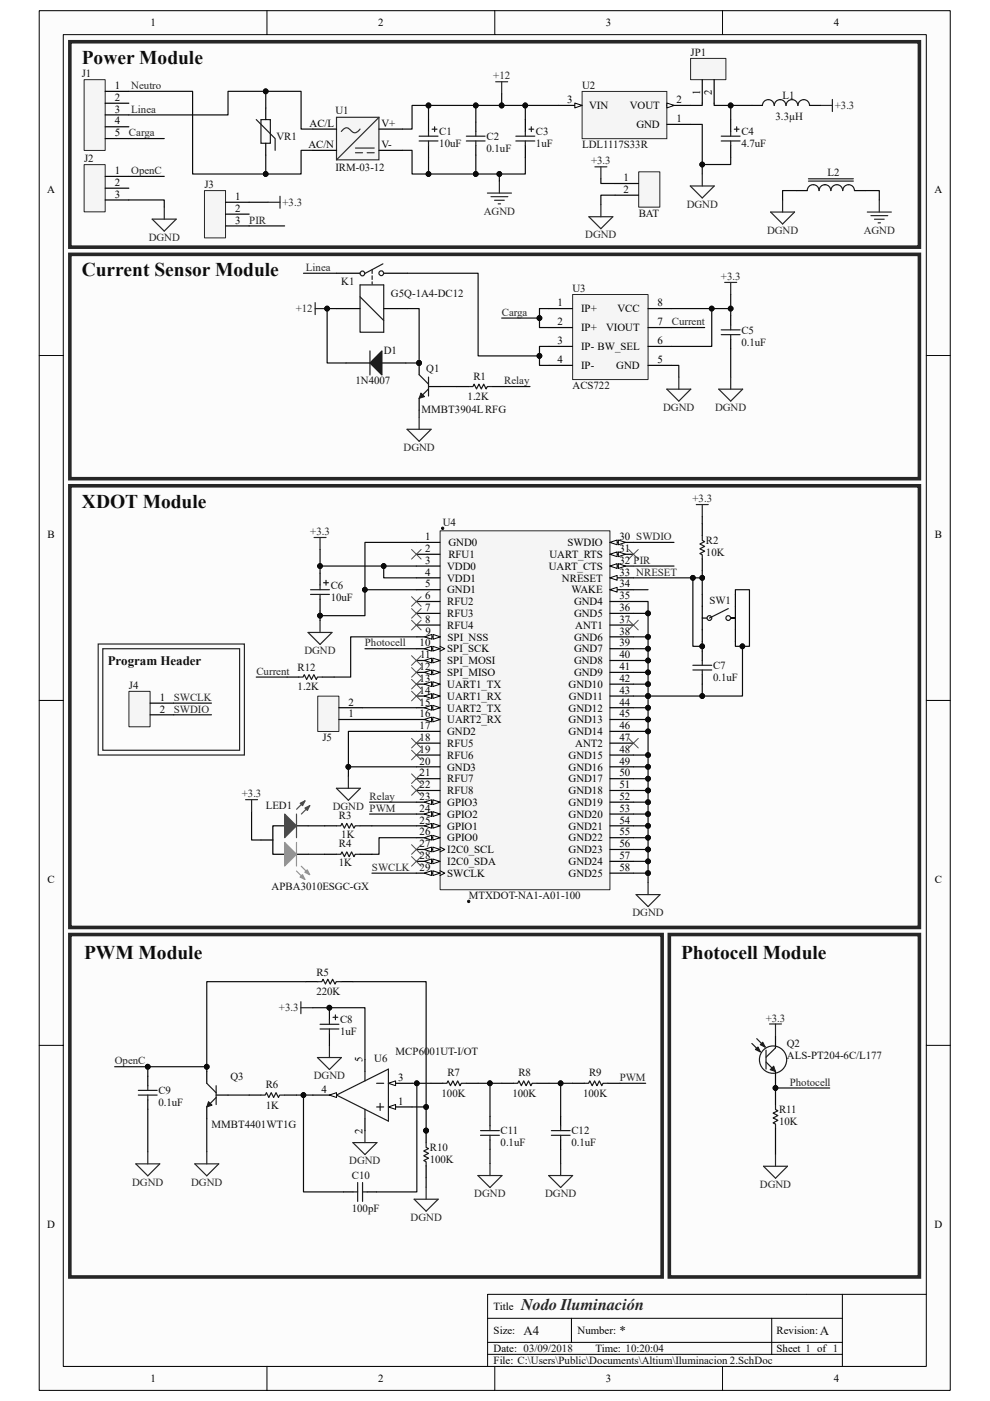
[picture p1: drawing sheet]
<svg xmlns="http://www.w3.org/2000/svg" width="210mm" height="297mm" viewBox="0 0 210 297" stroke-linecap="round" stroke-linejoin="round" font-family="sans-serif">
<path d="M8.3 2.3h193.2v292.5h-193.2z" fill="#fcfcfc"/>
<path d="M8.3 2.3h193.2v292.5h-193.2z" fill="none" stroke="#000" stroke-width=".21"/>
<path d="M13.4 7.4h183.1v282.3h-183.1z" fill="#fcfcfc"/>
<g fill="none" stroke="#000" stroke-width=".21">
<path d="M13.4 7.3h183.1v282.4h-183.1zM56.6 2.2v5.1M104.9 2.2v5.1M153.2 2.2v5.1M8.3 75.4h5.1M196.5 75.4h5.1M8.3 148.5h5.1M196.5 148.5h5.1M8.3 221.6h5.1M196.5 221.6h5.1M103.4 279.5h75.3M121.2 279.5v5.1"/>
<path d="M163.7 279.5v7.6M178.7 274.4v15.3M196.5 274.4h-93.1v15.3M56.6 289.7v5.1M103.4 287.1h75.3M103.4 284.6h75.3M104.9 289.7v5.1M153.2 289.7v5.1"/>
</g>
<path d="M54.4 25.4l4 4v2.5M55.4 25.4h1.9v5h-1.9z" fill="none" stroke="#1c1c1c" stroke-width=".25"/>
<path d="M56.4 22.9v2.5M56.4 30.4v2.5" fill="none" stroke="#000" stroke-width=".25"/>
<path d="M56.4 32.9v4" fill="none" stroke="#0e0e0e" stroke-width=".25"/>
<circle cx="56.3" cy="36.9" r=".51" fill="#0e0e0e" stroke="#0e0e0e" stroke-width=".21"/>
<path d="M71.4 24.9h9v9h-9z" fill-rule="evenodd" fill="#f5f5f5" stroke="#2e2e2e" stroke-width=".25"/>
<path d="M75.4 32.4h1.5M75.4 31.4h4M76.4 27.4a1.17 1.17 0 0 1-1.8 .5l-.2-.3a.95 .95 0 0 0-1.4-.4l-.6 .7M77.9 32.4h1.5M80.4 24.9l-9 9" fill="none" stroke="#2e2e2e" stroke-width=".25"/>
<g fill="none" stroke="#000" stroke-width=".25">
<path d="M66.4 27.4h5M66.4 31.9h5M80.4 27.4h5M80.4 31.9h5M90.9 25.4v2.5M90.9 30.9v2.5M100.9 25.9v2M100.9 30.9v2M111.4 25.4v2.5M111.4 30.9v2.5M155 25.4v2.5M155 30.9v2.5"/>
<path d="M71.4 57.9h5M81.4 57.9h5M71.4 65.4h5M81.4 65.4h5M88.9 77v2.4M88.9 84.5v2.5M90.9 82h2.5"/>
</g>
<g fill="none" stroke="#1c1c1c" stroke-width=".25">
<path d="M88.9 28.9h4M88.9 29.9h4M90.9 27.9v1M90.9 29.9v1M91.7 27.4h1M92.2 26.9v1M98.9 28.9h4M98.9 29.9h4M100.9 27.9v1M100.9 29.9v1M109.4 28.9h4M109.4 29.9h4"/>
<path d="M111.4 27.9v1M111.4 29.9v1M112.2 27.4h1M112.7 26.9v1M153 28.9h4M153 29.9h4M155 27.9v1M155 29.9v1M155.7 27.4h1.1M156.3 26.9v1M78.9 57.2v.8M78.9 58.5v.7"/>
<path d="M78.9 59.8v.5M81.2 55.9l-3.8 2.1M76.4 60.4h5v10h-5zM76.4 62.9l5 5M88.9 79.4l2 2M90.9 79.9v4.1M90.9 82.5l-2 2"/>
<circle cx="76.9" cy="58" r=".5"/>
<circle cx="80.9" cy="57.9" r=".5"/>
</g>
<g fill="none" stroke="#0e0e0e" stroke-width=".25">
<path d="M106.4 19.9v2.5M85.4 31.9h2v5h3.5v-3.5M90.9 25.4v-3h-3.5v5h-2M90.9 22.4h10v3.5M100.9 32.9v4h-10M100.9 22.4h10.5v3M105.9 36.9v1.5M111.4 33.4v3.5h-10.5M111.4 22.4h7M146.5 26.4h2.4v10.5M151.5 21.9v.5h3.5v3M155 33.4v1.5h-6.1"/>
<path d="M155 22.4h4.5"/>
</g>
<g fill="#0e0e0e" stroke="#0e0e0e" stroke-width=".21">
<circle cx="90.9" cy="22.4" r=".51"/>
<circle cx="90.9" cy="36.9" r=".5"/>
<circle cx="100.9" cy="22.4" r=".51"/>
<circle cx="100.9" cy="36.9" r=".51"/>
<circle cx="106.4" cy="22.4" r=".51"/>
<circle cx="111.4" cy="22.4" r=".51"/>
<circle cx="105.9" cy="36.9" r=".5"/>
<circle cx="155" cy="22.4" r=".51"/>
<circle cx="148.9" cy="34.9" r=".5"/>
<circle cx="88.9" cy="77" r=".5"/>
</g>
<path d="M105.1 17.3h2.6M106.4 17.3v2.6M105.9 38.4v2.5M174 22.4h2.6M176.6 21.1v2.5M103.4 40.9h5.1M104.1 41.7h3.6M104.9 42.5h2.1M105.7 43.2h.5" fill="none" stroke="#262626" stroke-width=".25"/>
<path d="M89.3 83.3l.7 .8-1.1 .4z" fill="#1c1c1c"/>
<path d="M89.3 83.3l.7 .8-1.1 .4z" fill="none" stroke="#1c1c1c" stroke-width=".21"/>
<circle cx="88.9" cy="77" r=".5" fill="#0e0e0e" stroke="#0e0e0e" stroke-width=".21"/>
<path d="M73.4 77h5.1M81 77h5.1" fill="none" stroke="#000" stroke-width=".25"/>
<path d="M81 74.4v5.1l-2.5-2.5z" fill="#1c1c1c"/>
<path d="M78.5 74.4v5.1M81 74.4v5.1l-2.5-2.5z" fill="none" stroke="#1c1c1c" stroke-width=".25"/>
<path d="M71.4 65.4h-2v11.6h4M86.4 65.4h2.5v11.6h-2.8M88.9 87v1.5" fill="none" stroke="#0e0e0e" stroke-width=".25"/>
<g fill="#0e0e0e" stroke="#0e0e0e" stroke-width=".21">
<circle cx="88.9" cy="77" r=".5"/>
<circle cx="69.4" cy="65.4" r=".5"/>
</g>
<path d="M66.8 65.4h2.6M66.8 64.2v2.5" fill="none" stroke="#262626" stroke-width=".25"/>
<path d="M121.5 62.5h16v18h-16z" fill="#f5f5f5"/>
<path d="M121.5 62.4h16v18.1h-16z" fill="none" stroke="#262626" stroke-width=".21"/>
<path d="M116.4 73.4h5M116.4 77.5h5M116.4 69.4h5M116.4 65.4h5M137.5 73.4h5M137.5 77.5h5M137.5 69.4h5M137.5 65.4h5M155 66.9v2M155 71.9v2.1" fill="none" stroke="#000" stroke-width=".25"/>
<path d="M27.3 29.4h7.5M64.4 57.9h7M142.5 77.5h1.5v2.4M142.5 69.4h7M151 65.4v8h-8.5M155 62.4v3h-12.5M155 65.4v1.5M155 74v5.9" fill="none" stroke="#0e0e0e" stroke-width=".25"/>
<path d="M153 71h4M153 69.9h4M155 68.9v1M155 71v.9" fill="none" stroke="#1c1c1c" stroke-width=".25"/>
<path d="M146.4 39.4h5.1l-2.6 2.6zM148.9 36.9v2.5M153.7 59.9h2.6M155 59.9v2.5M144 79.9v2.6M155 79.9v2.6M86.3 91h5.1l-2.5 2.6zM88.9 88.5v2.5M141.4 82.5h5.1l-2.5 2.5zM152.4 82.5h5.1l-2.5 2.5z" fill="none" stroke="#262626" stroke-width=".25"/>
<g fill="#0e0e0e" stroke="#0e0e0e" stroke-width=".21">
<circle cx="150.9" cy="65.4" r=".5"/>
<circle cx="155" cy="65.4" r=".5"/>
</g>
<path d="M93.4 112.6h36v76h-36z" fill="#f5f5f5"/>
<path d="M93.3 112.5h36.1v76.1h-36.1z" fill="none" stroke="#262626" stroke-width=".21"/>
<path d="M129.4 122.5h5" fill="none" stroke="#000" stroke-width=".25"/>
<path d="M129.4 122.5l1.5-.5v1z" fill="#fcfcfc"/>
<path d="M129.4 122.5l1.5-.5v1z" fill="none" stroke="#000" stroke-width=".21"/>
<path d="M129.4 125h5" fill="none" stroke="#000" stroke-width=".25"/>
<path d="M129.4 125l1.5-.5v1z" fill="#fcfcfc"/>
<path d="M129.4 125l1.5-.5v1zM93.3 184.6l1 .5-1 .5" fill="none" stroke="#000" stroke-width=".21"/>
<path d="M88.3 185.1h5" fill="none" stroke="#000" stroke-width=".25"/>
<path d="M91.8 184.6l1.5 .5-1.5 .5z" fill="#fcfcfc"/>
<path d="M91.8 184.6l1.5 .5-1.5 .5z" fill="none" stroke="#000" stroke-width=".21"/>
<path d="M90 185.1l1.5-.5v1z" fill="#fcfcfc"/>
<path d="M90 185.1l1.5-.5v1z" fill="none" stroke="#000" stroke-width=".21"/>
<path d="M129.4 115h5" fill="none" stroke="#000" stroke-width=".25"/>
<path d="M129.4 115l1.5-.5v1z" fill="#fcfcfc"/>
<path d="M129.4 115l1.5-.5v1z" fill="none" stroke="#000" stroke-width=".21"/>
<path d="M131.1 114.5l1.6 .5-1.6 .5z" fill="#fcfcfc"/>
<path d="M131.1 114.5l1.6 .5-1.6 .5z" fill="none" stroke="#000" stroke-width=".21"/>
<path d="M88.4 135h5" fill="none" stroke="#000" stroke-width=".25"/>
<path d="M91.9 134.5l1.5 .5-1.5 .5z" fill="#fcfcfc"/>
<path d="M91.9 134.5l1.5 .5-1.5 .5z" fill="none" stroke="#000" stroke-width=".21"/>
<path d="M90.1 135l1.5-.5v1z" fill="#fcfcfc"/>
<path d="M90.1 135l1.5-.5v1zM93.3 137l1 .5-1 .5" fill="none" stroke="#000" stroke-width=".21"/>
<path d="M88.3 137.5h5" fill="none" stroke="#000" stroke-width=".25"/>
<path d="M91.8 137l1.5 .5-1.5 .5z" fill="#fcfcfc"/>
<path d="M91.8 137l1.5 .5-1.5 .5z" fill="none" stroke="#000" stroke-width=".21"/>
<path d="M90 137.5l1.5-.5v1z" fill="#fcfcfc"/>
<path d="M90 137.5l1.5-.5v1z" fill="none" stroke="#000" stroke-width=".21"/>
<path d="M88.3 142.6h5" fill="none" stroke="#000" stroke-width=".25"/>
<path d="M91.8 142l1.5 .6-1.5 .5z" fill="#fcfcfc"/>
<path d="M91.8 142l1.5 .6-1.5 .5z" fill="none" stroke="#000" stroke-width=".21"/>
<path d="M90 142.6l1.5-.6v1.1z" fill="#fcfcfc"/>
<path d="M90 142.6l1.5-.6v1.1z" fill="none" stroke="#000" stroke-width=".21"/>
<path d="M88.3 140h5" fill="none" stroke="#000" stroke-width=".25"/>
<path d="M91.8 139.5l1.5 .5-1.5 .5z" fill="#fcfcfc"/>
<path d="M91.8 139.5l1.5 .5-1.5 .5z" fill="none" stroke="#000" stroke-width=".21"/>
<path d="M90 140l1.5-.5v1z" fill="#fcfcfc"/>
<path d="M90 140l1.5-.5v1z" fill="none" stroke="#000" stroke-width=".21"/>
<path d="M88.3 182.6h5" fill="none" stroke="#000" stroke-width=".25"/>
<path d="M91.8 182.1l1.5 .5-1.5 .5z" fill="#fcfcfc"/>
<path d="M91.8 182.1l1.5 .5-1.5 .5z" fill="none" stroke="#000" stroke-width=".21"/>
<path d="M90 182.6l1.5-.5v1z" fill="#fcfcfc"/>
<path d="M93.3 179.6l1 .5-1 .5M90 182.6l1.5-.5v1z" fill="none" stroke="#000" stroke-width=".21"/>
<path d="M88.3 180.1h5" fill="none" stroke="#000" stroke-width=".25"/>
<path d="M91.8 179.6l1.5 .5-1.5 .5z" fill="#fcfcfc"/>
<path d="M91.8 179.6l1.5 .5-1.5 .5z" fill="none" stroke="#000" stroke-width=".21"/>
<path d="M90 180.1l1.5-.5v1z" fill="#fcfcfc"/>
<path d="M90 180.1l1.5-.5v1z" fill="none" stroke="#000" stroke-width=".21"/>
<path d="M88.3 120h5M129.4 132.5h5M88.3 145.1h5M129.4 157.6h5" fill="none" stroke="#000" stroke-width=".25"/>
<path d="M91.8 144.5l1.5 .6-1.5 .5z" fill="#fcfcfc"/>
<path d="M91.8 144.5l1.5 .6-1.5 .5z" fill="none" stroke="#000" stroke-width=".21"/>
<path d="M90 145.1l1.5-.6v1.1z" fill="#fcfcfc"/>
<path d="M90 145.1l1.5-.6v1.1z" fill="none" stroke="#000" stroke-width=".21"/>
<path d="M88.3 147.6h5" fill="none" stroke="#000" stroke-width=".25"/>
<path d="M91.8 147.1l1.5 .5-1.5 .5z" fill="#fcfcfc"/>
<path d="M91.8 147.1l1.5 .5-1.5 .5z" fill="none" stroke="#000" stroke-width=".21"/>
<path d="M90 147.6l1.5-.5v1z" fill="#fcfcfc"/>
<path d="M90 147.6l1.5-.5v1z" fill="none" stroke="#000" stroke-width=".21"/>
<path d="M88.3 150.1h5" fill="none" stroke="#000" stroke-width=".25"/>
<path d="M91.8 149.5l1.5 .6-1.5 .5z" fill="#fcfcfc"/>
<path d="M91.8 149.5l1.5 .6-1.5 .5z" fill="none" stroke="#000" stroke-width=".21"/>
<path d="M90 150.1l1.5-.6v1.1z" fill="#fcfcfc"/>
<path d="M90 150.1l1.5-.6v1.1z" fill="none" stroke="#000" stroke-width=".21"/>
<path d="M88.3 152.5h5" fill="none" stroke="#000" stroke-width=".25"/>
<path d="M91.8 152l1.5 .5-1.5 .6z" fill="#fcfcfc"/>
<path d="M91.8 152l1.5 .5-1.5 .6z" fill="none" stroke="#000" stroke-width=".21"/>
<path d="M90 152.5l1.5-.5v1.1z" fill="#fcfcfc"/>
<path d="M90 152.5l1.5-.5v1.1z" fill="none" stroke="#000" stroke-width=".21"/>
<path d="M129.4 117.5h5" fill="none" stroke="#000" stroke-width=".25"/>
<path d="M129.4 117.5l1.5-.5v1z" fill="#fcfcfc"/>
<path d="M129.4 117.5l1.5-.5v1z" fill="none" stroke="#000" stroke-width=".21"/>
<path d="M131.1 117l1.6 .5-1.6 .5z" fill="#fcfcfc"/>
<path d="M131.1 117l1.6 .5-1.6 .5z" fill="none" stroke="#000" stroke-width=".21"/>
<path d="M129.4 120h5" fill="none" stroke="#000" stroke-width=".25"/>
<path d="M129.4 120l1.5-.5v1z" fill="#fcfcfc"/>
<path d="M129.4 120l1.5-.5v1z" fill="none" stroke="#000" stroke-width=".21"/>
<path d="M131.1 119.5l1.6 .5-1.6 .5z" fill="#fcfcfc"/>
<path d="M131.1 119.5l1.6 .5-1.6 .5z" fill="none" stroke="#000" stroke-width=".21"/>
<path d="M88.3 177.6h5" fill="none" stroke="#000" stroke-width=".25"/>
<path d="M91.8 177.1l1.5 .5-1.5 .5z" fill="#fcfcfc"/>
<path d="M91.8 177.1l1.5 .5-1.5 .5z" fill="none" stroke="#000" stroke-width=".21"/>
<path d="M90 177.6l1.5-.5v1z" fill="#fcfcfc"/>
<path d="M90 177.6l1.5-.5v1z" fill="none" stroke="#000" stroke-width=".21"/>
<path d="M88.3 175.1h5" fill="none" stroke="#000" stroke-width=".25"/>
<path d="M91.8 174.6l1.5 .5-1.5 .5z" fill="#fcfcfc"/>
<path d="M91.8 174.6l1.5 .5-1.5 .5z" fill="none" stroke="#000" stroke-width=".21"/>
<path d="M90 175.1l1.5-.5v1z" fill="#fcfcfc"/>
<path d="M90 175.1l1.5-.5v1z" fill="none" stroke="#000" stroke-width=".21"/>
<path d="M88.3 172.6h5" fill="none" stroke="#000" stroke-width=".25"/>
<path d="M91.8 172.1l1.5 .5-1.5 .5z" fill="#fcfcfc"/>
<path d="M91.8 172.1l1.5 .5-1.5 .5z" fill="none" stroke="#000" stroke-width=".21"/>
<path d="M90 172.6l1.5-.5v1z" fill="#fcfcfc"/>
<path d="M90 172.6l1.5-.5v1z" fill="none" stroke="#000" stroke-width=".21"/>
<path d="M88.3 170.1h5" fill="none" stroke="#000" stroke-width=".25"/>
<path d="M91.8 169.6l1.5 .5-1.5 .5z" fill="#fcfcfc"/>
<path d="M91.8 169.6l1.5 .5-1.5 .5z" fill="none" stroke="#000" stroke-width=".21"/>
<path d="M90 170.1l1.5-.5v1z" fill="#fcfcfc"/>
<path d="M90 170.1l1.5-.5v1z" fill="none" stroke="#000" stroke-width=".21"/>
<g fill="none" stroke="#000" stroke-width=".25">
<path d="M96.9 82h2.5M104.4 82h2.5M88.3 115h5M88.3 117.5h5M88.3 122.5h5M88.3 125h5M88.3 127.5h5M88.3 130h5M88.3 132.5h5M129.4 127.5h5M129.4 130h5M129.4 135h5"/>
<path d="M129.4 137.5h5M148.9 126v10M148.9 131h1.1M156 126v5h-1h1v5M88.3 155.1h5M88.3 157.6h5M129.4 155.1h5M129.4 140h5M129.4 142.6h5M129.4 145.1h5M129.4 147.6h5M129.4 150.1h5"/>
<path d="M129.4 152.5h5M55.4 178.1h2.5M62.9 175.1h2.5M88.3 160.1h5M88.3 162.6h5M88.3 165.1h5M88.3 167.6h5M129.4 160.1h5M129.4 162.6h5M129.4 165.1h5M129.4 167.6h5M129.4 170.1h5"/>
<path d="M129.4 172.6h5M129.4 175.1h5M129.4 177.6h5M129.4 180.1h5M129.4 182.6h5M129.4 185.1h5"/>
</g>
<g fill="#0e0e0e" stroke="#0e0e0e" stroke-width=".21">
<path d="M93.8 111.8h.3v.4h-.4z" fill-rule="evenodd"/>
<path d="M99.2 190.9h.4l-.1 .4h-.3z" fill-rule="evenodd"/>
<circle cx="137.4" cy="185.1" r=".5"/>
<circle cx="137.4" cy="182.6" r=".5"/>
<circle cx="137.4" cy="180.1" r=".5"/>
<circle cx="137.4" cy="177.6" r=".5"/>
<circle cx="137.4" cy="175.1" r=".5"/>
<circle cx="137.4" cy="172.6" r=".5"/>
<circle cx="137.4" cy="170.1" r=".5"/>
<circle cx="137.4" cy="167.6" r=".5"/>
<circle cx="137.4" cy="165.1" r=".5"/>
<circle cx="137.4" cy="162.6" r=".5"/>
<circle cx="137.4" cy="160.1" r=".5"/>
<circle cx="137.4" cy="155.1" r=".5"/>
<circle cx="137.4" cy="152.5" r=".5"/>
<circle cx="137.4" cy="150.1" r=".51"/>
<circle cx="137.4" cy="147.6" r=".5"/>
<circle cx="137.4" cy="145.1" r=".5"/>
<circle cx="137.4" cy="142.6" r=".5"/>
<circle cx="137.4" cy="140" r=".5"/>
<circle cx="137.4" cy="137.5" r=".5"/>
<circle cx="137.4" cy="135" r=".5"/>
<circle cx="137.4" cy="130" r=".5"/>
<circle cx="77.4" cy="125" r=".5"/>
<circle cx="157.4" cy="137" r=".5"/>
<circle cx="148.9" cy="147.6" r=".5"/>
</g>
<path d="M65.3 134.1h5.1l-2.5 2.5zM67.9 131.6v2.5M71.4 167.1h5l-2.5 2.6zM73.9 164.6v2.5M134.9 189.7h5.1l-2.5 2.5zM137.5 187.1v2.6" fill="none" stroke="#262626" stroke-width=".25"/>
<g fill="none" stroke="#0e0e0e" stroke-width=".25">
<path d="M93.4 82h3.5M88.3 115h-10.9v10M134.4 115h8.6M134.4 137.5h3.1v2.5M134.4 135h3.1v2.5M134.4 130h3.1v5M134.4 127.5h3.1v2.5M157.5 137v10.6h-20v-2.5h-3.1M134.4 155.1h3.1v5M134.4 152.5h3.1v2.6M134.4 150.1h3.1v2.4M134.4 147.6h3.1v2.5"/>
<path d="M134.4 142.6h3.1v2.5M134.4 140h3.1v2.6M78.4 170.1h9.9M88.3 177.6h-7.9v3.5h-1.5M134.4 177.6h3.1v2.5M134.4 175.1h3.1v2.5M134.4 172.6h3.1v2.5M134.4 170.1h3.1v2.5M134.4 167.6h3.1v2.5M134.4 165.1h3.1v2.5M134.4 162.6h3.1v2.5M134.4 160.1h3.1v2.5"/>
<path d="M78.9 185.1h9.4M134.4 180.1h3.1v2.5M134.4 185.1h3.1v2M134.4 182.6h3.1v2.5"/>
</g>
<g fill="none" stroke="#1c1c1c" stroke-width=".25">
<path d="M99.4 82h.9l.3-.6 .5 1.1 .5-1.1 .5 1.1 .5-1.1 .5 1.1 .3-.5h1M154.5 129l-4 2"/>
<circle cx="150.5" cy="131" r=".5"/>
<circle cx="154.5" cy="131" r=".51"/>
</g>
<path d="M64.7 169.8l-1.8 1.8M65.7 170.8l-1.8 1.8" fill="none" stroke="#4c4c4c" stroke-width=".25"/>
<path d="M64.7 171.3l1-.5-.5 1z" fill="#4c4c4c"/>
<path d="M64.7 171.3l1-.5-.5 1z" fill="none" stroke="#4c4c4c" stroke-width=".25"/>
<path d="M63.7 170.3l1-.5-.5 1z" fill="#4c4c4c"/>
<path d="M62.9 172.6v5M63.7 170.3l1-.5-.5 1z" fill="none" stroke="#4c4c4c" stroke-width=".25"/>
<path d="M60.4 175.1h-2.5v6h2.5M62.9 181.1h2.5" fill="none" stroke="#000" stroke-width=".25"/>
<path d="M60.4 178.6l2.5 2.5-2.5 2.5z" fill="#969696"/>
<path d="M60.4 178.6l2.5 2.5-2.5 2.5zM62.9 184.7l1.8 1.8M63.9 183.7l1.8 1.7" fill="none" stroke="#969696" stroke-width=".25"/>
<path d="M63.6 185.9l.6-.5 .5 1.1z" fill="#969696"/>
<path d="M63.6 185.9l.6-.5 .5 1.1z" fill="none" stroke="#969696" stroke-width=".25"/>
<path d="M64.7 184.9l.5-.5 .5 1z" fill="#969696"/>
<path d="M62.9 178.6v5M64.7 184.9l.5-.5 .5 1z" fill="none" stroke="#969696" stroke-width=".25"/>
<path d="M60.4 172.6l2.5 2.5-2.5 2.5z" fill="#4c4c4c"/>
<path d="M60.4 172.6l2.5 2.5-2.5 2.5z" fill="none" stroke="#4c4c4c" stroke-width=".25"/>
<path d="M81.4 120h-13.5v1.5M88.3 125h-10.9v5.5h-9.5v-1M88.3 120h-6.9v2.5h6.9M53.4 172.1v6h2M65.4 175.1h3.5M78.9 175.1h9.4M65.4 181.1h3.5" fill="none" stroke="#0e0e0e" stroke-width=".25"/>
<g fill="#0e0e0e" stroke="#0e0e0e" stroke-width=".21">
<circle cx="81.4" cy="120" r=".5"/>
<circle cx="67.9" cy="120" r=".5"/>
<circle cx="67.9" cy="130.5" r=".51"/>
<circle cx="77.4" cy="125" r=".5"/>
</g>
<path d="M67.9 121.5v2.5M67.9 127v2.5M164.5 219.7v2.5M164.5 227.2v2.5" fill="none" stroke="#000" stroke-width=".25"/>
<path d="M65.9 125h4M65.9 126h4M67.9 124v1M67.9 126v1M68.6 123.5h1.1M69.2 123v1.1M162.5 225.2l2 2M162.5 222.7v4M164.5 222.2l-2 2" fill="none" stroke="#1c1c1c" stroke-width=".25"/>
<path d="M163.3 226.8l.8-.8 .4 1.2z" fill="#1c1c1c"/>
<path d="M163.3 226.8l.8-.8 .4 1.2z" fill="none" stroke="#1c1c1c" stroke-width=".21"/>
<path d="M159.5 221.2l1.8 1.8M160.5 220.2l1.8 1.8" fill="none" stroke="#1c1c1c" stroke-width=".25"/>
<path d="M160.2 222.5l.6-.5 .5 1z" fill="#1c1c1c"/>
<path d="M160.2 222.5l.6-.5 .5 1z" fill="none" stroke="#1c1c1c" stroke-width=".25"/>
<path d="M161.3 221.5l.5-.5 .5 1z" fill="#1c1c1c"/>
<g fill="none" stroke="#1c1c1c" stroke-width=".25">
<path d="M67.9 217.2h4M67.9 218.2h4M69.9 216.2v1M69.9 218.2v1M70.6 215.7h1M71.1 215.2v1M43.9 229.7l1.9 2M45.8 232.7l-1.9 2M45.8 230.2v4M55.4 232.2h.9l.2-.5 .5 1 .5-1 .5 1 .5-1 .6 1 .2-.5h1M93.9 229.7h.9l.2-.5 .5 1 .6-1 .5 1 .5-1 .5 1 .2-.5h1M101.9 239.7h4"/>
<path d="M103.9 238.7v1M108.9 229.7h.9l.3-.5 .5 1 .5-1 .5 1 .5-1 .5 1 .3-.5h1M116.9 239.7h4M118.9 238.7v1M123.9 229.7h.9l.3-.5 .5 1 .5-1 .5 1 .5-1 .5 1 .3-.5h1M161.3 221.5l.5-.5 .5 1zM74.9 252.7h1M75.9 250.7v4M76.9 250.7v4M76.9 252.7h1M90.4 242.3v1l.5 .2-1 .5 1 .5-1 .5 1 .6-1 .5 .5 .2v.9M101.9 240.7h4"/>
<path d="M103.9 240.7v1M116.9 240.7h4M118.9 240.7v1"/>
<circle cx="164" cy="224.7" r="2.89"/>
</g>
<g fill="none" stroke="#262626" stroke-width=".25">
<path d="M63.8 212.4v2.5M63.8 213.7h2.6M163.2 217.1h2.6M164.5 217.1v2.6M67.3 224.2h5.1l-2.5 2.6zM69.9 221.7v2.5M77.4 239.7v2.6M74.8 242.3h5.1l-2.5 2.5zM87.8 254.3h5.1l-2.5 2.5zM90.4 251.7v2.6M101.4 249.2h5.1l-2.6 2.6zM103.9 246.7v2.5"/>
<path d="M116.4 249.2h5.1l-2.6 2.6zM118.9 246.7v2.5"/>
</g>
<g fill="none" stroke="#000" stroke-width=".25">
<path d="M69.9 213.7v2.5M69.9 219.2v2.5M43.9 227.2v2.5M43.9 234.7v2.5M45.8 232.2h2.6M52.9 232.2h2.5M60.4 232.2h2.5M90.4 239.7v2.6M91.4 229.7h2.6M98.8 229.7h2.6M103.9 236.7v2M106.4 229.7h2.5"/>
<path d="M113.9 229.7h2.5M118.9 236.7v2M121.4 229.7h2.6M128.9 229.7h2.6M72.9 252.7h2M77.9 252.7h2M90.4 247.2v2.5M103.9 241.7v2M118.9 241.7v2"/>
</g>
<g fill="#0e0e0e" stroke="#0e0e0e" stroke-width=".21">
<circle cx="90.4" cy="239.7" r=".5"/>
<circle cx="103.9" cy="229.7" r=".5"/>
<circle cx="118.9" cy="229.7" r=".5"/>
<circle cx="64.4" cy="232.2" r=".5"/>
<circle cx="69.9" cy="213.7" r=".5"/>
</g>
<path d="M66.4 213.7h11v11M62.9 232.2h3.5M64.4 232.2v20.5h8.5M101.4 229.7h5M103.9 229.7v7M116.4 229.7h5M118.9 229.7v7M90.4 249.7v2M103.9 243.7v3M118.9 243.7v3" fill="none" stroke="#0e0e0e" stroke-width=".25"/>
<path d="M44.2 233.6l.8 .7-1.1 .4z" fill="#1c1c1c"/>
<path d="M44.2 233.6l.8 .7-1.1 .4z" fill="none" stroke="#1c1c1c" stroke-width=".21"/>
<g fill="none" stroke="#262626" stroke-width=".25">
<path d="M32.3 46.5h5.1l-2.6 2.5zM34.8 43.9v2.6M56.9 42.9h2.5M59.4 41.6v2.6M163.4 45h5.1l-2.5 2.5zM166 42.4v2.6M184 45h5.1M184.7 45.7h3.6M185.5 46.5h2M186.2 47.2h.6M186.5 42.4v2.6M66.6 114h2.6"/>
<path d="M67.9 114v2.5M147.7 107h2.5M148.9 107v2.5M52.1 169.5h2.5M53.4 169.5v2.6M28.8 246.8h5.1l-2.6 2.5zM31.3 244.2v2.6M41.3 246.8h5.1l-2.5 2.5zM43.9 244.2v2.6M161.9 247.3h5.1l-2.5 2.5zM164.5 244.7v2.6"/>
</g>
<g fill="none" stroke="#0e0e0e" stroke-width=".25">
<path d="M27.3 37.4h7.5M27.3 42.4h7.5v1.5M52.9 42.9h4M52.9 47.9h7.5M86.4 57.9h15v17.6h13M169 40.4h-3v2M183.5 40.4h3v2M106.4 67.4h8M116.4 65.4h-2v4h2M106.9 82h5.5M67.9 116.5v3.5M148.9 109.5v1.5"/>
<path d="M67.9 130.5v1.1M77.4 137.5h10.9M134.4 122.5h14.5M134.4 125h3.1M147 122.5v14.5h1.9M148.9 121v5M148.9 136v2M156 126v-1h3v12h-3v-1M88.3 155.1h-14.4v9.5M148.9 145.1v2.5M73.9 162.6h14.4M78.4 172.6h9.9"/>
<path d="M64.9 208.1h-21v19.1M74.9 208.1h15.5v32.1M24.3 226.2h7M31.3 235.2v9M43.9 226.2h-12.6v2M43.9 237.2v7M48.4 232.2h4.5M131.5 229.7h5.4M164.5 229.7v2M164.5 230.7h11.5M164.5 241.7v3"/>
</g>
<g fill="none" stroke="#000" stroke-width=".25">
<path d="M159.5 22.4h2.2M171.7 22.4h2.3M169 40.4h2.2M181.3 40.4h2.2M148.9 111v2.6M148.9 118.5v2.5M148.9 138v2M148.9 143v2.1M68.9 175.1h2.5M76.4 175.1h2.5M68.9 181.1h2.5M76.4 181.1h2.5"/>
<path d="M64.9 208.1h2.5M72.3 208.1h2.6M31.3 228.2v2M31.3 233.2v2M164.5 231.7v2.5M164.5 239.1v2.6"/>
</g>
<g fill="none" stroke="#1c1c1c" stroke-width=".25">
<path d="M161.7 22.4a1.25 1.25 0 0 1 1.3-1.3 1.25 1.25 0 0 1 1.2 1.3 1.26 1.26 0 0 1 1.3-1.3 1.24 1.24 0 0 1 1.2 1.3 1.26 1.26 0 0 1 1.3-1.3 1.26 1.26 0 0 1 1.2 1.3M169.2 22.4a1.23 1.23 0 0 1 1.3-1.3 1.23 1.23 0 0 1 1.2 1.3M171.5 38.4h9.5M171.5 37.9h9.5M176.2 40.4a1.24 1.24 0 0 0-1.2-1.2 1.27 1.27 0 0 0-1.3 1.2 1.25 1.25 0 0 0-1.2-1.2 1.25 1.25 0 0 0-1.3 1.2M181.2 40.4a1.25 1.25 0 0 0-1.2-1.2 1.25 1.25 0 0 0-1.3 1.2 1.25 1.25 0 0 0-1.2-1.2 1.25 1.25 0 0 0-1.3 1.2M148.9 113.6v1l.6 .2-1.1 .5 1.1 .5-1.1 .6 1.1 .5-1.1 .5 .5 .2v.9M147 142h4M147 141.1h4M148.9 140v1.1M148.9 142v1M71.4 175.1h.9l.2-.5 .5 1 .6-1 .5 1 .5-1 .5 1 .2-.5h1"/>
<path d="M71.4 181.1h.9l.2-.5 .5 1 .6-1 .5 1 .5-1 .5 1 .2-.5h1M67.4 208.1h.9l.2-.5 .5 1 .5-1 .5 1 .5-1 .6 1 .2-.5h1M29.3 231.2h4M29.3 232.2h4M31.3 230.2v1M31.3 232.2v1M164.5 234.2v1l.5 .3-1 .5 1 .5-1 .5 1 .5-1 .6 .5 .2v.9"/>
</g>
<g fill="#0e0e0e" stroke="#0e0e0e" stroke-width=".21">
<circle cx="43.8" cy="226.2" r=".51"/>
<circle cx="90.4" cy="234.7" r=".5"/>
<circle cx="90.4" cy="239.7" r=".5"/>
<circle cx="164.5" cy="230.7" r=".5"/>
<circle cx="31.3" cy="226.2" r=".51"/>
<circle cx="67.9" cy="120" r=".5"/>
<circle cx="67.9" cy="130.5" r=".51"/>
<circle cx="148.9" cy="137" r=".5"/>
<circle cx="148.9" cy="147.6" r=".5"/>
<circle cx="146.9" cy="122.5" r=".5"/>
<circle cx="157.4" cy="137" r=".5"/>
<circle cx="73.9" cy="162.6" r=".5"/>
<circle cx="114.4" cy="67.4" r=".5"/>
<circle cx="114.4" cy="75.5" r=".51"/>
<circle cx="148.9" cy="122.5" r=".5"/>
</g>
<g fill="none" stroke="#4c4c4c" stroke-width=".21">
<path d="M87.3 116.5l2 2M89.3 116.5l-2 2M133.3 116.5l2.1 2M135.4 116.5l-2.1 2M87.3 126.5l2 2M87.3 129l2 2.1M87.3 131.5l2 2.1M87.3 139l2 2.1M89.3 126.5l-2 2M89.3 129l-2 2.1M89.3 131.5l-2 2.1M89.3 139l-2 2.1"/>
<path d="M87.3 156.5l2 2.1M87.3 159.1l2 2M87.3 141.5l2 2.1M87.3 144l2 2.1M87.3 146.6l2 2M89.3 156.5l-2 2.1M89.3 159.1l-2 2M89.3 141.5l-2 2.1M89.3 144l-2 2.1M89.3 146.6l-2 2M87.3 164.1l2 2M87.3 166.6l2 2"/>
<path d="M87.3 179.1l2 2M89.3 164.1l-2 2M89.3 166.6l-2 2M89.3 179.1l-2 2M87.3 181.6l2 2M89.3 181.6l-2 2"/>
</g>
<path d="M14.8 8.8h180.2v43.6h-180.2zM14.8 53.9h180.2v47.6h-180.2zM14.8 103h180.2v93.6h-180.2zM14.8 198.1h125.6v72.6h-125.6zM142 198.1h53v72.6h-53z" fill="none" stroke="#262626" stroke-width=".76"/>
<path d="M27.4 146.6h4.4v7.5h-4.4z" fill="#f5f5f5"/>
<path d="M27.3 146.6h4.5v7.5h-4.5z" fill="none" stroke="#262626" stroke-width=".21"/>
<path d="M31.8 149.1h5M31.8 151.6h5" fill="none" stroke="#000" stroke-width=".25"/>
<path d="M36.8 149.1h8.1M36.8 151.6h8.1" fill="none" stroke="#0e0e0e" stroke-width=".25"/>
<path d="M20.8 136.5h31v23.6h-31zM21.8 137.5h29v21.6h-29z" fill="none" stroke="#262626" stroke-width=".25"/>
<path d="M133.3 131.5l2.1 2.1M135.4 131.5l-2.1 2.1M133.3 156.5l2.1 2.1M135.4 156.5l-2.1 2.1" fill="none" stroke="#4c4c4c" stroke-width=".21"/>
<path d="M123.5 19.4h17.9v10h-17.9z" fill="#f5f5f5"/>
<path d="M123.5 19.4h17.9v10h-17.9z" fill="none" stroke="#262626" stroke-width=".21"/>
<path d="M118.4 22.4h5" fill="none" stroke="#000" stroke-width=".25"/>
<path d="M121.9 21.8l1.5 .6-1.5 .5z" fill="#fcfcfc"/>
<path d="M121.9 21.8l1.5 .6-1.5 .5z" fill="none" stroke="#000" stroke-width=".21"/>
<path d="M141.5 26.4h5M141.5 22.4h5" fill="none" stroke="#000" stroke-width=".25"/>
<path d="M141.5 21.8l1.5 .6-1.5 .5z" fill="#fcfcfc"/>
<path d="M141.5 21.8l1.5 .6-1.5 .5z" fill="none" stroke="#000" stroke-width=".21"/>
<path d="M17.9 16.9h4.4v15h-4.4z" fill="#f5f5f5"/>
<path d="M17.8 16.9h4.5v15h-4.5z" fill="none" stroke="#262626" stroke-width=".21"/>
<path d="M22.3 19.4h5M22.3 21.9h5M22.3 24.4h5M22.3 26.9h5M22.3 29.4h5" fill="none" stroke="#000" stroke-width=".25"/>
<path d="M17.9 34.9h4.4v10h-4.4z" fill="#f5f5f5"/>
<path d="M17.8 34.9h4.5v10h-4.5z" fill="none" stroke="#262626" stroke-width=".21"/>
<path d="M22.3 37.4h5M22.3 39.9h5M22.3 42.4h5" fill="none" stroke="#000" stroke-width=".25"/>
<path d="M43.4 40.4h4.4v10h-4.4z" fill="#f5f5f5"/>
<path d="M43.4 40.4h4.4v10h-4.4z" fill="none" stroke="#262626" stroke-width=".21"/>
<path d="M47.9 42.9h5M47.9 45.4h5M47.9 47.9h5" fill="none" stroke="#000" stroke-width=".25"/>
<path d="M146.5 12.4h7.5v4.5h-7.5z" fill="#f5f5f5"/>
<path d="M146.5 12.4h7.5v4.5h-7.5z" fill="none" stroke="#262626" stroke-width=".21"/>
<path d="M148.9 16.9v5M151.5 16.9v5" fill="none" stroke="#000" stroke-width=".25"/>
<path d="M148.9 21.9v.5h-2.4" fill="none" stroke="#0e0e0e" stroke-width=".25"/>
<path d="M135.5 36.4h4.5v7.5h-4.5z" fill="#f5f5f5"/>
<path d="M135.5 36.4h4.5v7.5h-4.5z" fill="none" stroke="#262626" stroke-width=".21"/>
<path d="M130.5 38.9h4.9M130.5 41.4h4.9M77.4 224.7v2.5M82.4 234.7h5" fill="none" stroke="#000" stroke-width=".25"/>
<path d="M126.2 35.4h2.5M127.4 35.4v2.5M124.9 46h5.1l-2.6 2.5zM127.4 43.4v2.6" fill="none" stroke="#262626" stroke-width=".25"/>
<path d="M127.4 37.9v1h3.1M130.5 41.4h-3.1v2M134.5 120h8.5" fill="none" stroke="#0e0e0e" stroke-width=".25"/>
<path d="M82.4 234.7l1.5-.5v1z" fill="#fcfcfc"/>
<path d="M82.4 234.7l1.5-.5v1z" fill="none" stroke="#000" stroke-width=".21"/>
<path d="M82.4 229.7h5" fill="none" stroke="#000" stroke-width=".25"/>
<path d="M82.4 229.7l1.5-.5v1z" fill="#fcfcfc"/>
<path d="M82.4 229.7l1.5-.5v1z" fill="none" stroke="#000" stroke-width=".21"/>
<path d="M66.4 232.2h5M77.4 237.2v2.5" fill="none" stroke="#000" stroke-width=".25"/>
<path d="M69.9 232.2l1.5-.5v1z" fill="#fcfcfc"/>
<path d="M69.8 232.2l1.6-.5v1z" fill="none" stroke="#000" stroke-width=".21"/>
<path d="M63.4 143.6h.9l.2-.6 .5 1.1 .6-1.1 .5 1.1 .5-1.1 .5 1.1 .2-.5h1M71.4 232.2l11-5.5v11zM77.4 227.2v2M77.4 235.2v2M79.9 229.7h1.5M79.9 234.7h1.5M80.6 233.9v1.5" fill="none" stroke="#1c1c1c" stroke-width=".25"/>
<path d="M27.3 19.4h13.6v17.5h23v-5h2.5M56.4 19.4h-8v5h-21.1M56.4 22.9v-3.5h7.5v8h2.5M88.4 135h-14v8.6h-3.5M54.4 143.6h6.5M87.4 234.7h3M87.4 229.7h1M91.4 229.7h-3v23h-8.5" fill="none" stroke="#0e0e0e" stroke-width=".25"/>
<g fill="#0e0e0e" stroke="#0e0e0e" stroke-width=".21">
<circle cx="88.4" cy="229.7" r=".5"/>
<circle cx="56.3" cy="19.4" r=".51"/>
<circle cx="56.3" cy="36.9" r=".51"/>
<circle cx="90.4" cy="234.7" r=".5"/>
</g>
<path d="M60.9 143.6h2.5M68.3 143.6h2.6" fill="none" stroke="#000" stroke-width=".25"/>
<path d="M67.4 147.6h4.5v7.5h-4.5z" fill="#f5f5f5"/>
<path d="M67.4 147.6h4.5v7.5h-4.5z" fill="none" stroke="#262626" stroke-width=".21"/>
<path d="M71.9 152.5h5M71.9 150.1h5" fill="none" stroke="#000" stroke-width=".25"/>
<path d="M116.4 73.4h-2v4.1h2M76.9 152.5h11.4M76.9 150.1h11.4" fill="none" stroke="#0e0e0e" stroke-width=".25"/>
<circle cx="114.4" cy="75.5" r=".51" fill="#0e0e0e" stroke="#0e0e0e" stroke-width=".21"/>
<g font-size="4.1" fill="#0e0e0e">
<text x="17.3" y="13.5">Power Module</text>
<text x="17.3" y="58.5">Current Sensor Module</text>
<text x="17.3" y="107.6">XDOT Module</text>
<text x="17.8" y="203.3">PWM Module</text>
<text x="144.5" y="203.3">Photocell Module</text>
</g>
<text font-size="3.5" fill="#262626" x="110.5" y="277.8">Nodo Iluminación</text>
<g font-size="2.8" fill="#0e0e0e">
<text x="22.8" y="141">Program Header</text>
<text x="111" y="283">A4</text>
<text x="131.4" y="283">*</text>
<text x="173.9" y="283">A</text>
</g>
<g font-size="2.3">
<text x="31.9" y="5.6">1</text>
<text x="80.2" y="5.6">2</text>
<text x="128.5" y="5.6">3</text>
<text x="176.8" y="5.6">4</text>
<text x="24.4" y="18.9">1</text>
<text x="24.4" y="21.4">2</text>
<text x="24.4" y="23.9">3</text>
<text x="120.3" y="21.9">3</text>
<text x="124.9" y="23.2">VIN</text>
<text x="133.6" y="23.2">VOUT</text>
<text x="143.5" y="21.9">2</text>
<text x="148.5" y="20.1" transform="rotate(-90 148.5 20.1)">1</text>
<text x="151" y="20.1" transform="rotate(-90 151 20.1)">2</text>
<text x="24.4" y="26.4">4</text>
<text x="24.4" y="28.9">5</text>
<text x="65.7" y="26.9">AC/L</text>
<text x="80.9" y="26.9">V+</text>
<text x="135" y="27.2">GND</text>
<text x="143.5" y="25.9">1</text>
<text x="65.4" y="31.4">AC/N</text>
<text x="80.9" y="31.4">V-</text>
<text x="10" y="40.9">A</text>
<text x="24.4" y="36.9">1</text>
<text x="24.4" y="39.4">2</text>
<text x="24.4" y="41.9">3</text>
<text x="132.3" y="38.4">1</text>
<text x="132.3" y="40.9">2</text>
<text x="198.2" y="40.9">A</text>
<text x="49.9" y="42.4">1</text>
<text x="49.9" y="44.9">2</text>
<text x="49.9" y="47.4">3</text>
<text x="118.3" y="64.9">1</text>
<text x="139.5" y="64.9">8</text>
<text x="118.3" y="69">2</text>
<text x="123.2" y="66.2">IP+</text>
<text x="123.2" y="70.2">IP+</text>
<text x="128.5" y="70.2">VIOUT</text>
<text x="131" y="66.2">VCC</text>
<text x="139.5" y="69">7</text>
<text x="118.3" y="73">3</text>
<text x="118.3" y="77">4</text>
<text x="123.2" y="74.2">IP- BW_SEL</text>
<text x="139.5" y="77">5</text>
<text x="139.5" y="73">6</text>
<text x="123.2" y="78.2">IP-</text>
<text x="130.7" y="78.2">GND</text>
<text x="10.1" y="114">B</text>
<text x="90.1" y="119.5">3</text>
<text x="90.1" y="114.5">1</text>
<text x="90.1" y="117">2</text>
<text x="95.1" y="115.8">GND0</text>
<text x="95.1" y="118.3">RFU1</text>
<text x="116.5" y="118.3">UART_RTS</text>
<text x="120.3" y="115.8">SWDIO</text>
<text x="131.4" y="117">31</text>
<text x="131.4" y="114.5">30 SWDIO</text>
<text x="131.4" y="119.5">32 PIR</text>
<text x="198.3" y="114">B</text>
<text x="90.1" y="122">4</text>
<text x="90.1" y="124.5">5</text>
<text x="94.8" y="120.8">VDD0</text>
<text x="94.8" y="123.3">VDD1</text>
<text x="94.8" y="125.8">GND1</text>
<text x="116.4" y="120.8">UART_CTS</text>
<text x="119.2" y="123.3">NRESET</text>
<text x="121.2" y="125.8">WAKE</text>
<text x="131.4" y="124.5">34</text>
<text x="131.4" y="122">33 NRESET</text>
<text x="90.1" y="127">6</text>
<text x="90.1" y="129.5">7</text>
<text x="94.8" y="128.3">RFU2</text>
<text x="94.8" y="130.8">RFU3</text>
<text x="121.8" y="130.8">GND5</text>
<text x="121.8" y="128.3">GND4</text>
<text x="131.4" y="129.5">36</text>
<text x="131.4" y="127">35</text>
<text x="89" y="137.1">10</text>
<text x="90.1" y="132.1">8</text>
<text x="90.2" y="134.6">9</text>
<text x="94.8" y="133.3">RFU4</text>
<text x="94.9" y="135.8">SPI_NSS</text>
<text x="121.8" y="135.8">GND6</text>
<text x="122" y="133.3">ANT1</text>
<text x="131.4" y="134.6">38</text>
<text x="131.4" y="137.1">39</text>
<text x="131.4" y="132.1">37</text>
<text x="89" y="142.1">12</text>
<text x="89.1" y="139.6">11</text>
<text x="94.8" y="138.3">SPI_SCK</text>
<text x="94.8" y="143.3">SPI_MISO</text>
<text x="94.8" y="140.8">SPI_MOSI</text>
<text x="121.8" y="138.3">GND7</text>
<text x="121.8" y="140.8">GND8</text>
<text x="121.8" y="143.3">GND9</text>
<text x="131.4" y="139.6">40</text>
<text x="131.4" y="142.1">41</text>
<text x="33.9" y="148.6">1</text>
<text x="73.9" y="149.6">2</text>
<text x="89" y="144.6">13</text>
<text x="89" y="147.1">14</text>
<text x="89" y="149.6">15</text>
<text x="94.8" y="145.8">UART1_TX</text>
<text x="94.8" y="148.3">UART1_RX</text>
<text x="120.6" y="145.8">GND10</text>
<text x="120.7" y="148.3">GND11</text>
<text x="131.4" y="144.6">42</text>
<text x="131.4" y="149.6">44</text>
<text x="131.4" y="147.1">43</text>
<text x="33.9" y="151.1">2</text>
<text x="73.9" y="152.1">1</text>
<text x="89" y="152.1">16</text>
<text x="89" y="154.6">17</text>
<text x="94.8" y="150.9">UART2_TX</text>
<text x="94.8" y="153.4">UART2_RX</text>
<text x="94.8" y="155.9">GND2</text>
<text x="120.6" y="150.9">GND12</text>
<text x="120.6" y="153.4">GND13</text>
<text x="120.6" y="155.9">GND14</text>
<text x="131.4" y="152.1">45</text>
<text x="131.4" y="154.6">46</text>
<text x="89" y="157.1">18</text>
<text x="89" y="159.6">19</text>
<text x="94.8" y="158.3">RFU5</text>
<text x="94.8" y="160.9">RFU6</text>
<text x="120.6" y="160.9">GND15</text>
<text x="122" y="158.3">ANT2</text>
<text x="131.4" y="159.6">48</text>
<text x="131.4" y="157.1">47</text>
<text x="89" y="162.1">20</text>
<text x="89" y="164.6">21</text>
<text x="89" y="167.1">22</text>
<text x="94.8" y="163.4">GND3</text>
<text x="94.8" y="165.9">RFU7</text>
<text x="120.6" y="163.4">GND16</text>
<text x="120.6" y="165.9">GND17</text>
<text x="131.4" y="162.1">49</text>
<text x="131.4" y="164.6">50</text>
<text x="131.4" y="167.1">51</text>
<text x="89" y="172.1">24</text>
<text x="89" y="169.6">23</text>
<text x="94.8" y="173.4">GPIO2</text>
<text x="94.8" y="170.9">GPIO3</text>
<text x="94.8" y="168.4">RFU8</text>
<text x="120.6" y="168.4">GND18</text>
<text x="120.6" y="170.9">GND19</text>
<text x="120.6" y="173.4">GND20</text>
<text x="131.4" y="169.6">52</text>
<text x="131.4" y="172.1">53</text>
<text x="89" y="179.6">27</text>
<text x="89" y="177.1">26</text>
<text x="89" y="174.6">25</text>
<text x="94.8" y="178.4">GPIO0</text>
<text x="94.8" y="175.9">GPIO1</text>
<text x="120.6" y="175.9">GND21</text>
<text x="120.6" y="178.4">GND22</text>
<text x="131.4" y="174.6">54</text>
<text x="131.4" y="177.1">55</text>
<text x="131.4" y="179.6">56</text>
<text x="89" y="184.6">29</text>
<text x="89" y="182.1">28</text>
<text x="94.8" y="185.9">SWCLK</text>
<text x="94.8" y="183.4">I2C0_SDA</text>
<text x="94.8" y="180.9">I2C0_SCL</text>
<text x="120.6" y="180.9">GND23</text>
<text x="120.6" y="183.4">GND24</text>
<text x="120.6" y="185.9">GND25</text>
<text x="131.4" y="182.1">57</text>
<text x="131.4" y="184.6">58</text>
<text x="10.1" y="187.1">C</text>
<text x="198.3" y="187.1">C</text>
<text x="76.9" y="225.1" transform="rotate(-90 76.9 225.1)">5</text>
<text x="68.2" y="231.7">4</text>
<text x="84.4" y="229.2">3</text>
<text x="84.4" y="234.2">1</text>
<text x="76.9" y="240.4" transform="rotate(-90 76.9 240.4)">2</text>
<text x="10" y="260.3">D</text>
<text x="198.2" y="260.3">D</text>
<text x="104.7" y="277.7">Title</text>
<text x="104.7" y="282.9">Size:</text>
<text x="104.7" y="286.7">Date: 03/09/2018</text>
<text x="122.5" y="282.9">Number:</text>
<text x="126.3" y="286.7">Time: 10:20:04</text>
<text x="164.7" y="282.9">Revision:</text>
<text x="164.7" y="286.7">Sheet 1 of 1</text>
<text x="31.9" y="293">1</text>
<text x="80.2" y="293">2</text>
<text x="104.7" y="289.2">File: C:\Users\Public\Documents\Altium\Iluminacion 2.SchDoc</text>
<text x="128.5" y="293">3</text>
<text x="176.8" y="293">4</text>
</g>
<g font-size="2.3" fill="#0e0e0e">
<text x="146.5" y="11.9">JP1</text>
<text x="17.3" y="16.4">J1</text>
<text x="123.4" y="18.9">U2</text>
<text x="166" y="20.9">L1</text>
<text x="58.6" y="29.7">VR1</text>
<text x="71.1" y="24.1">U1</text>
<text x="93.2" y="28.7">C1</text>
<text x="103.2" y="29.7">C2</text>
<text x="113.7" y="28.7">C3</text>
<text x="157.2" y="28.7">C4</text>
<text x="164.5" y="25.4">3.3µH</text>
<text x="17.8" y="34.4">J2</text>
<text x="93.2" y="31.2">10uF</text>
<text x="103.2" y="32.2">0.1uF</text>
<text x="113.7" y="31.2">1uF</text>
<text x="123.4" y="31.4">LDL1117S33R</text>
<text x="157.2" y="31.2">4.7uF</text>
<text x="43.3" y="39.9">J3</text>
<text x="71.1" y="36.2">IRM-03-12</text>
<text x="175.5" y="37.4">L2</text>
<text x="135.5" y="46">BAT</text>
<text x="72.4" y="60.5">K1</text>
<text x="82.9" y="62.9">G5Q-1A4-DC12</text>
<text x="121.4" y="61.9">U3</text>
<text x="157.2" y="70.7">C5</text>
<text x="81.4" y="75">D1</text>
<text x="157.2" y="73.3">0.1uF</text>
<text x="75.4" y="81.5">1N4007</text>
<text x="90.4" y="79">Q1</text>
<text x="100.4" y="80.5">R1</text>
<text x="121.4" y="82.5">ACS722</text>
<text x="89.4" y="87.5">MMBT3904L RFG</text>
<text x="99.2" y="84.8">1.2K</text>
<text x="93.9" y="111.5">U4</text>
<text x="149.7" y="115.4">R2</text>
<text x="149.7" y="117.9">10K</text>
<text x="70.1" y="124.8">C6</text>
<text x="70.1" y="127.4">10uF</text>
<text x="150.5" y="128">SW1</text>
<text x="63.1" y="142.3">R12</text>
<text x="151.2" y="141.9">C7</text>
<text x="27.3" y="146.1">J4</text>
<text x="63.1" y="146.4">1.2K</text>
<text x="151.2" y="144.4">0.1uF</text>
<text x="68.4" y="157.1">J5</text>
<text x="56.4" y="171.6">LED1</text>
<text x="71.9" y="173.6">R3</text>
<text x="71.9" y="179.6">R4</text>
<text x="72.4" y="177.6">1K</text>
<text x="71.9" y="183.6">1K</text>
<text x="57.6" y="188.8">APBA3010ESGC-GX</text>
<text x="99.4" y="190.6">MTXDOT-NA1-A01-100</text>
<text x="67.1" y="206.9">R5</text>
<text x="67.1" y="211">220K</text>
<text x="72.1" y="217">C8</text>
<text x="72.1" y="219.5">1uF</text>
<text x="79.4" y="225.2">U6</text>
<text x="83.9" y="223.7">MCP6001UT-I/OT</text>
<text x="166.9" y="222">Q2</text>
<text x="166.9" y="224.6">ALS-PT204-6C/L177</text>
<text x="33.6" y="232">C9</text>
<text x="48.9" y="228.9">Q3</text>
<text x="56.4" y="230.7">R6</text>
<text x="93.7" y="232.5">100K</text>
<text x="94.9" y="228.2">R7</text>
<text x="108.7" y="232.5">100K</text>
<text x="109.9" y="228.2">R8</text>
<text x="123.7" y="232.5">100K</text>
<text x="124.9" y="228.2">R9</text>
<text x="33.6" y="234.5">0.1uF</text>
<text x="44.9" y="239.2">MMBT4401WT1G</text>
<text x="56.4" y="235.2">1K</text>
<text x="165.2" y="236">R11</text>
<text x="165.2" y="238.6">10K</text>
<text x="91.2" y="244.1">R10</text>
<text x="106.2" y="240.5">C11</text>
<text x="106.2" y="243">0.1uF</text>
<text x="121.2" y="240.5">C12</text>
<text x="121.2" y="243">0.1uF</text>
<text x="74.6" y="250">C10</text>
<text x="91.2" y="246.6">100K</text>
<text x="74.6" y="257">100pF</text>
</g>
<g font-size="2.3" fill="#262626">
<text x="104.6" y="16.8">+12</text>
<text x="27.8" y="23.9">Linea</text>
<text x="27.8" y="18.9">Neutro</text>
<text x="177.1" y="23.2">+3.3</text>
<text x="27.3" y="28.9">Carga</text>
<text x="125.4" y="34.9">+3.3</text>
<text x="27.8" y="36.9">OpenC</text>
<text x="52.9" y="47.4">PIR</text>
<text x="59.9" y="43.7">+3.3</text>
<text x="102.6" y="45.5">AGND</text>
<text x="145.6" y="44">DGND</text>
<text x="31.5" y="51.1">DGND</text>
<text x="124.1" y="50.5">DGND</text>
<text x="162.7" y="49.6">DGND</text>
<text x="183.2" y="49.6">AGND</text>
<text x="64.9" y="57.4">Linea</text>
<text x="152.9" y="59.4">+3.3</text>
<text x="62.7" y="66.2">+12</text>
<text x="106.4" y="67">Carga</text>
<text x="142.5" y="69">Current</text>
<text x="106.9" y="81.5">Relay</text>
<text x="140.7" y="87.1">DGND</text>
<text x="151.7" y="87.1">DGND</text>
<text x="85.6" y="95.6">DGND</text>
<text x="146.9" y="106.5">+3.3</text>
<text x="65.8" y="113.5">+3.3</text>
<text x="77.4" y="137.1">Photocell</text>
<text x="54.4" y="143.1">Current</text>
<text x="64.6" y="138.7">DGND</text>
<text x="36.9" y="148.6">SWCLK</text>
<text x="36.9" y="151.1">SWDIO</text>
<text x="51.3" y="169.1">+3.3</text>
<text x="70.6" y="171.7">DGND PWM</text>
<text x="78.4" y="169.6">Relay</text>
<text x="78.9" y="184.6">SWCLK</text>
<text x="134.2" y="194.3">DGND</text>
<text x="59.2" y="214.4">+3.3</text>
<text x="162.4" y="216.6">+3.3</text>
<text x="24.3" y="225.7">OpenC</text>
<text x="66.6" y="228.8">DGND</text>
<text x="131.4" y="229.2">PWM</text>
<text x="167.5" y="230.2">Photocell</text>
<text x="28" y="251.4">DGND</text>
<text x="40.5" y="251.4">DGND</text>
<text x="74.1" y="246.8">DGND</text>
<text x="161.2" y="251.8">DGND</text>
<text x="100.6" y="253.9">DGND</text>
<text x="115.6" y="253.9">DGND</text>
<text x="87.1" y="258.9">DGND</text>
</g>
</svg>
